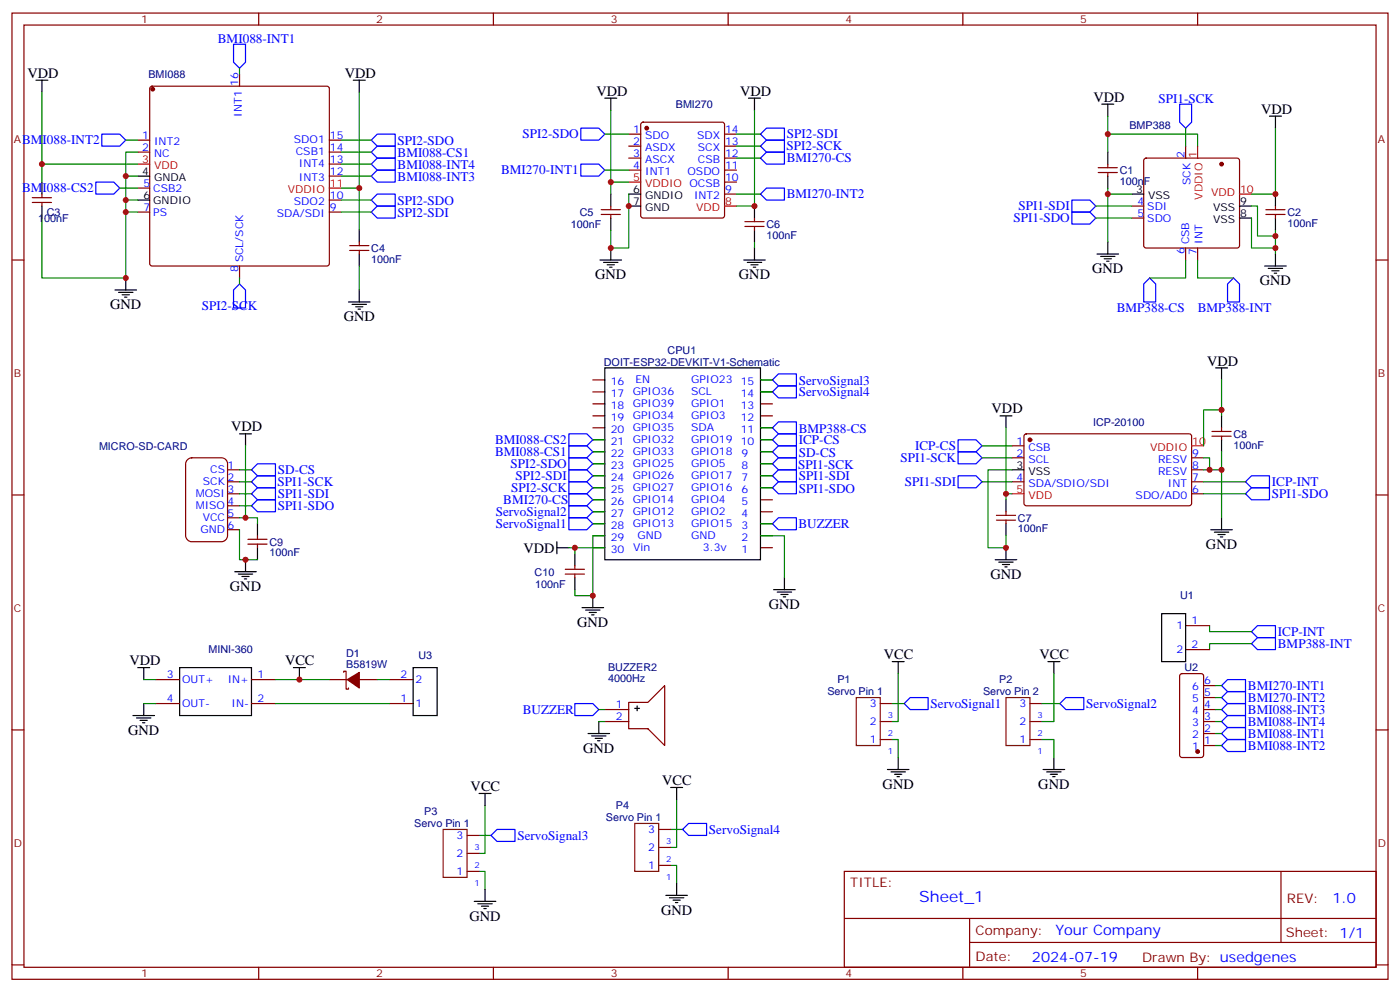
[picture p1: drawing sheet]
<svg xmlns="http://www.w3.org/2000/svg" width="412mm" height="292mm" viewBox="0 0 412 292" stroke-linecap="round" stroke-linejoin="round" font-family="sans-serif">
<g fill="none" stroke="#870000" stroke-width=".35">
<path d="M3.5 3.8h405.4v284.4h-405.4zM7.1 7.4h398.2v277.3h-398.2zM76.2 3.8v3.6M145.3 3.8v3.6M214.5 3.8v3.6M283.6 3.8v3.6M352.8 3.8v3.6M44.3 25.6l.5-.2h51.5l.5 .2 .2 .5v51.5l-.2 .5-.5 .2h-51.5l-.5-.3-.2-.4v-51.5zM70.6 21.8v3.6M185.2 39.5h3.5M189 36.2l.4-.3h23.3l.5 .3 .2 .5v26.8l-.2 .5-.5 .2h-23.3l-.5-.3-.2-.4v-26.8zM213.4 39.5h3.6"/>
<path d="M9.5 59.6h5.7M9.5 58.2h5.7M12.3 57.1v1.1M12.3 59.6v1M40.6 41.2h3.5M40.6 44.8h3.5M40.6 55.4h3.5M97 41.2h3.5M97 44.8h3.5M97 58.9h3.5M97 51.8h3.5M97 48.3h3.5"/>
<path d="M185.2 43h3.5M185.2 46.5h3.5M185.2 50.1h3.5M213.4 43h3.6M213.4 46.5h3.6M213.4 50.1h3.6M213.4 57.1h3.6M213.4 53.6h3.6M323.5 50.8h5.6M323.5 49.4h5.6M326.3 48.3v1.1M326.3 50.8v1"/>
<path d="M337.1 46.7l.5-.2h26.8l.5 .2 .2 .5v25.1l-.2 .5-.5 .2h-26.8l-.5-.2-.2-.5v-25.1zM349.2 43v3.5M3.5 76.5h3.6M40.6 62.4h3.5M70.6 78.3v3.5M97 62.4h3.5M103 73.7h5.7M103 72.3h5.7M105.8 71.2v1.1M105.8 73.7v1.1M177.1 63.1h5.6M177.1 61.7h5.6"/>
<path d="M179.9 60.6v1.1M179.9 63.1v1.1M219.4 66.6h5.7M219.4 65.2h5.7M222.2 64.2v1M222.2 66.6v1.1M333.4 60.6h3.5M333.4 64.2h3.5M349.2 73v3.5M352.8 73v3.5M372.9 63.1h5.6M372.9 61.7h5.6"/>
<path d="M375.7 60.6v1.1M375.7 63.1v1.1M405.3 76.5h3.6M174.6 111.8h3.6M174.6 115.3h3.6M174.6 118.9h3.6M224 111.8h3.5M224 115.3h3.5M224 118.9h3.5M55.3 135.2l1.1-.5h8.9a1.76 1.76 0 0 1 1.7 1.8v21.2a1.89 1.89 0 0 1-1.7 1.7h-8.9a1.89 1.89 0 0 1-1.7-1.7v-21.2zM67 138.3h3.6M174.6 122.4h3.6"/>
<path d="M174.6 125.9h3.6M174.6 129.4h3.6M174.6 133h3.6M174.6 136.5h3.6M224 122.4h3.5M224 125.9h3.5M224 129.4h3.5M224 133h3.5M224 136.5h3.5M298.1 131.2h3.5M298.1 134.7h3.5M301.9 127.9l.4-.2h48.3l.4 .7-.1 20-.6 .4h-48.2l-.5-.7v-19.7z"/>
<path d="M351 138.3h3.5M351 134.7h3.5M357 128.4h5.7M357 127h5.7M359.8 125.9v1.1M359.8 128.4v1M3.5 145.7h3.6M67 141.8h3.6M67 145.3h3.6M67 148.8h3.6M67 152.4h3.6M67 155.9h3.6"/>
<path d="M73 158.7h5.7M75.8 157.7v1M174.6 140h3.6M174.6 143.5h3.6M174.6 147.1h3.6M174.6 150.6h3.6M174.6 154.1h3.6M174.6 157.7h3.6M224 140h3.5M224 143.5h3.5M224 147.1h3.5M224 150.6h3.5"/>
<path d="M224 154.1h3.5M224 157.7h3.5M293.5 153.1h5.7M293.5 151.7h5.7M296.3 150.6v1.1M296.3 153.1v1M298.1 141.8h3.5M351 141.8h3.5M351 145.3h3.5M405.3 145.7h3.6M73 160.1h5.7M75.8 160.1v1.1"/>
<path d="M166.5 168.9h5.7M166.5 167.5h5.7M169.3 166.5v1M169.3 168.9v1.1M174.6 161.2h3.6M224 161.2h3.5M45.9 200h7M74.1 200h7M97 200h5.3M101.2 197.9v-.4h.8v5.3h.7v-.3M105.8 200h5.3M114.7 200h7"/>
<path d="M347.7 198.4l.5-.2h5.6l.7 .5v23.5l-.4 .7h-5.9l-.7-.4v-23.6zM349.2 184.1h7.1M349.2 191.2h7.1M3.5 214.8h3.6M45.9 207h7M74.1 207h7M114.7 207h7M178.2 212.3h7M178.2 208.8h7M185.2 206.7h5.7l4.9-4.9v17.6l-4.9-4.9h-5.7zM259.3 217.6h3.5M259.3 212.3h3.5"/>
<path d="M259.3 207h3.5M303.4 217.6h3.5M303.4 212.3h3.5M303.4 207h3.5M354.5 212.3h3.6M354.5 208.8h3.6M354.5 219.4h3.6M354.5 215.9h3.6M354.5 205.3h3.6M354.5 201.8h3.6M405.3 214.8h3.6M137.6 256.4h3.5"/>
<path d="M137.6 251.1h3.5M137.6 245.9h3.5M194 254.7h3.6M194 249.4h3.6M194 244.1h3.6M248.7 256.4h156.6v28.3h-156.6zM377.3 256.5v20.8M248.7 270.3h156.5M285.6 277.3h119.6M285.6 270.3v14.1M3.5 284h3.6M76.2 284.7v3.5"/>
<path d="M145.3 284.7v3.5M214.5 284.7v3.5M283.6 284.7v3.5M352.8 284.7v3.5M405.3 284h3.6"/>
</g>
<g fill="#870000" stroke="#870000" stroke-width=".35">
<path d="M102.3 200l3.5-2.1v4.6z"/>
<circle cx="45" cy="26.2" r=".53"/>
<circle cx="359.8" cy="48.3" r=".53"/>
<circle cx="190.5" cy="37.7" r=".53"/>
<circle cx="303.4" cy="129.4" r=".53"/>
<circle cx="352.8" cy="221.2" r=".53"/>
</g>
<path d="M40.6 48.3h3.5M97 55.4h3.5M185.2 53.6h3.5M352.8 43v3.5M365.1 57.1h3.6M213.4 60.6h3.6M351 131.2h3.5M298.1 145.3h3.5" fill="none" stroke="#f00" stroke-width=".35"/>
<g fill="none" stroke="#000" stroke-width=".35">
<path d="M10.6 23.6h3.5M12.3 23.6v3.5M104.1 23.6h3.5M105.8 23.6v3.5M178.2 28.9h3.5M179.9 28.9v3.5M220.5 28.9h3.5M222.2 28.9v3.5M324.6 30.7h3.5M326.3 30.7v3.5M373.9 34.2h3.6M375.7 34.2v3.5"/>
<path d="M12.3 53.6v3.5M40.6 51.8h3.5M40.6 58.9h3.5M179.9 57.1v3.5M185.2 57.1h3.5M326.3 44.8v3.5M326.3 51.8v3.6M333.4 57.1h3.5M375.7 57.1v3.5M12.3 60.6v3.6M105.8 67.7v3.5M105.8 74.8v3.5"/>
<path d="M176.7 76.5h6.4M177.8 77.2h4.2M178.9 77.9h2.1M179.6 78.6h.7M179.9 64.2v3.5M179.9 73v3.5M185.2 60.6h3.5M219.1 76.5h6.3M220.1 77.2h4.3M221.2 77.9h2.1M221.9 78.6h.7M222.2 60.6v3.6"/>
<path d="M222.2 67.7v3.5M222.2 73v3.5M323.1 74.8h6.4M324.2 75.5h4.2M325.3 76.2h2.1M326 76.9h.7M326.3 71.2v3.6M365.1 64.2h3.6M365.1 60.6h3.6M372.5 78.3h6.4M373.6 79h4.2M374.6 79.7h2.2"/>
<path d="M375.7 64.2v3.5M375.7 74.8v3.5M33.9 85.3h6.3M34.9 86h4.3M36 86.7h2.1M36.7 87.5h.7M37 81.8v3.5M102.7 88.9h6.3M103.7 89.6h4.2M104.8 90.3h2.1M105.5 91h.7M105.8 85.3v3.6"/>
<path d="M375.4 80.4h.7M178.2 108.3h45.8v56.4h-45.8zM358.1 108.3h3.5M359.8 108.3v3.5M70.6 127.7h3.5M72.3 127.7v3.5M294.6 122.4h3.5M296.3 122.4v3.5M298.1 138.3h3.5M359.8 122.4v3.5M359.8 129.4v3.6M75.8 154.1v3.6"/>
<path d="M164 159.4v3.5M296.3 147.1v3.5M296.3 154.1v3.6M356.7 155.9h6.3M357.7 156.6h4.2M358.8 157.3h2.1M359.5 158h.7M359.8 152.4v3.5M69.1 168.2h6.4M70.2 168.9h4.2M71.3 169.7h2.1M72 170.4h.7"/>
<path d="M72.3 164.7v3.5M75.8 161.2v3.5M164 161.2h3.6M169.3 162.9v3.6M169.3 170v3.5M171.4 178.8h6.4M172.5 179.5h4.2M174.6 175.3v3.5M227.9 173.5h6.3M229 174.2h4.2M230 174.9h2.1M230.7 175.6h.7"/>
<path d="M231.1 170v3.5M293.2 164.7h6.3M294.2 165.4h4.2M295.3 166.1h2.1M296 166.8h.7M296.3 161.2v3.5M40.6 196.5h3.5M42.3 196.5v3.5M52.9 196.5h21.2v14.1h-21.2zM86.4 196.5h3.6M88.2 196.5v3.5M121.7 196.5h7.1v14.1h-7.1z"/>
<path d="M173.6 180.2h2.1M174.3 180.9h.7M262.8 194.7h3.5M264.6 194.7v3.5M308.7 194.7h3.5M310.4 194.7v3.5M342.2 180.6h7v14.1h-7zM39.2 210.6h6.3M40.2 211.3h4.2M41.3 212h2.1M42 212.7h.7M42.3 207v3.6"/>
<path d="M173.2 215.9h6.4M174.3 216.6h4.2M175.3 217.3h2.1M176 218h.7M176.4 212.3v3.6M187 208.5h1.4M187.7 207.8v1.4M141.1 233.5h3.5M142.9 233.5v3.5M197.6 231.7h3.5M199.3 231.7v3.6M261.4 226.4h6.4"/>
<path d="M262.5 227.2h4.2M263.5 227.9h2.1M264.2 228.6h.7M264.6 222.9v3.5M307.3 226.4h6.3M308.3 227.2h4.3M309.4 227.9h2.1M310.1 228.6h.7M310.4 222.9v3.5M199.3 260v3.5M139.7 265.3h6.3M140.8 266h4.2"/>
<path d="M141.8 266.7h2.1M142.5 267.4h.7M142.9 261.7v3.6M196.1 263.5h6.4M197.2 264.2h4.2M198.3 264.9h2.1M199 265.6h.7"/>
</g>
<path d="M252.2 205.3h7.1v14.1h-7.1zM296.3 205.3h7.1v14.1h-7.1zM130.5 244.1h7.1v14.1h-7.1zM187 242.3h7v14.1h-7z" fill="none" stroke="#630" stroke-width=".35"/>
<g fill="none" stroke="#008700" stroke-width=".35">
<path d="M12.3 27.1v21.2M70.6 20.1v1.7M105.8 27.1v28.3M178.2 39.5h7M179.9 32.4v21.2h5.3M217 39.5h7M222.2 32.4v28.2h-5.2M326.3 34.2v5.3M349.2 37.7v5.3M375.7 37.7v19.4h-7M35.3 55.4h5.3M37 58.9h3.6"/>
<path d="M37 51.8h3.6M37 41.2h3.6M40.6 44.8h-3.6v17.6M40.6 48.3h-28.3v5.3M100.5 55.4h5.3v12.3M100.5 58.9h8.9M100.5 51.8h8.9M100.5 41.2h8.9M100.5 48.3h8.9M100.5 44.8h8.9M178.2 50.1h7M179.9 53.6v3.5"/>
<path d="M185.2 57.1v15.9h-5.3v-5.3M217 57.1h7M217 43h7M217 46.5h7M326.3 55.4v1.7h7.1M326.3 57.1v14.1M352.8 43v-3.5h-26.5v5.3M40.6 62.4h-3.6v19.4h-24.7v-17.6M100.5 62.4h8.9M105.8 78.3v7M222.2 71.2v1.8M322.8 60.6h10.6"/>
<path d="M322.8 64.2h10.6M349.2 76.5v5.3h-10.5M352.8 76.5v5.3h10.6M368.7 64.2v8.8h7M368.7 60.6h1.7v8.9h5.3M375.7 67.7v7.1M70.6 81.8v1.8M224 111.8h3.5M224 115.3h3.5M359.8 111.8v8.8M70.6 138.3h3.5M72.3 131.2v21.2h-1.7"/>
<path d="M174.6 129.4h3.6M174.6 133h3.6M174.6 136.5h3.6M224 129.4h3.5M224 133h3.5M224 125.9h3.5M224 136.5h3.5M289.3 131.2h8.8M289.3 134.7h8.8M296.3 125.9v19.4h1.8M298.1 138.3h-7.1v22.9h5.3v-3.5M354.5 138.3h5.3v14.1"/>
<path d="M354.5 134.7h1.8v3.6M359.8 122.4v-1.8h-5.3v10.6M359.8 133v5.3M70.6 155.9v8.8h5.2M70.6 141.8h3.5M70.6 145.3h3.5M70.6 148.8h3.5M72.3 152.4h3.5v1.7M174.6 150.6h3.6M174.6 154.1h3.6M174.6 143.5h3.6M174.6 140h3.6"/>
<path d="M174.6 147.1h3.6M178.2 157.7h-3.6v17.6h-5.3v-1.8M224 157.7h7.1v12.3M224 154.1h3.5M224 143.5h3.5M224 140h3.5M289.3 141.8h8.8M296.3 145.3v1.8M354.5 141.8h12.4M354.5 145.3h12.4M167.6 161.2h10.6M169.3 161.2v1.7"/>
<path d="M42.3 200h3.6M81.1 200h15.9M111.1 200h3.6M264.6 198.2v14.1h-1.8M310.4 198.2v14.1h-3.5M356.3 184.1v1.8h12.4M368.7 189.4h-12.4v1.8M42.3 207h3.6M81.1 207h33.6M176.4 212.3h1.8M176.4 208.8h1.8M262.8 217.6h1.8v5.3"/>
<path d="M262.8 207h3.5M306.9 217.6h3.5v5.3M306.9 207h5.3M358.1 212.3h1.7M358.1 208.8h1.7M358.1 201.8h1.7M358.1 205.3h1.7M358.1 215.9h1.7M358.1 219.4h1.7M142.9 237v14.1h-1.8M199.3 235.3v14.1h-1.7M141.1 256.4h1.8v5.3"/>
<path d="M141.1 245.9h3.5M197.6 254.7h1.7v5.3M197.6 244.1h3.5"/>
</g>
<g fill="none" stroke="#00f" stroke-width=".35">
<path d="M68.8 13h3.5v5.3l-1.7 1.8-1.8-1.8zM30 39.5h5.3l1.7 1.7-1.7 1.8h-5.3zM171.1 37.7h5.3l1.8 1.8-1.8 1.7h-5.3zM224 39.5l1.8-1.8h5.3v3.5h-5.3zM347.5 30.7h3.5v5.2l-1.8 1.8-1.7-1.8zM28.2 53.6h5.3l1.8 1.8-1.8 1.7h-5.3zM109.4 48.3l1.7-1.8h5.3v3.6h-5.3zM109.4 44.8l1.7-1.8h5.3v3.5h-5.3zM109.4 41.2l1.7-1.7h5.3v3.5h-5.3zM109.4 58.9l1.7-1.8h5.3v3.5h-5.3zM111.1 50.1h5.3v3.5h-5.3l-1.7-1.8zM171.1 48.3h5.3l1.8 1.8-1.8 1.7h-5.3z"/>
<path d="M224 43l1.8-1.8h5.3v3.6h-5.3zM224 46.5l1.8-1.7h5.3v3.5h-5.3zM224 57.1l1.8-1.7h5.3v3.5h-5.3zM315.7 58.9h5.3l1.8 1.7-1.8 1.8h-5.3zM109.4 62.4l1.7-1.8h5.3v3.6h-5.3zM315.7 62.4h5.3l1.8 1.8-1.8 1.7h-5.3zM70.6 83.6l1.7 1.7v5.3h-3.5v-5.3zM338.7 81.8l1.7 1.8v5.3h-3.5v-5.3zM361.6 83.6l1.8-1.8 1.7 1.8v5.3h-3.5zM227.5 111.8l1.8-1.8h5.3v3.6h-5.3zM227.5 115.3l1.8-1.7h5.3v3.5h-5.3zM74.1 138.3l1.7-1.8h5.3v3.5h-5.3z"/>
<path d="M167.6 131.2h5.3l1.7 1.8-1.7 1.7h-5.3zM167.6 127.7h5.3l1.7 1.7-1.7 1.8h-5.3zM167.6 138.3h5.3l1.7 1.7-1.7 1.8h-5.3zM167.6 134.7h5.3l1.7 1.8-1.7 1.8h-5.3zM227.5 136.5l1.8-1.8h5.3v3.6h-5.3zM227.5 129.4l1.8-1.7h5.3v3.5h-5.3zM227.5 133l1.8-1.8h5.3v3.5h-5.3zM227.5 125.9l1.8-1.8h5.3v3.6h-5.3zM282.2 129.4h5.3l1.8 1.8-1.8 1.8h-5.3zM282.2 133h5.3l1.8 1.7-1.8 1.8h-5.3zM74.1 141.8l1.7-1.8h5.3v3.5h-5.3zM74.1 148.8l1.7-1.7h5.3v3.5h-5.3z"/>
<path d="M75.8 143.5h5.3v3.6h-5.3l-1.7-1.8zM167.6 148.8h5.3l1.7 1.8-1.7 1.8h-5.3zM167.6 152.4h5.3l1.7 1.7-1.7 1.8h-5.3zM167.6 141.8h5.3l1.7 1.7-1.7 1.8h-5.3zM167.6 145.3h5.3l1.7 1.8-1.7 1.7h-5.3zM227.5 143.5l1.8-1.7h5.3v3.5h-5.3zM227.5 140l1.8-1.7h5.3v3.5h-5.3zM227.5 154.1l1.8-1.7h5.3v3.5h-5.3zM282.2 140h5.3l1.8 1.8-1.8 1.7h-5.3zM366.9 141.8l1.8-1.8h5.2v3.5h-5.2zM366.9 145.3l1.8-1.8h5.2v3.6h-5.2zM368.7 189.4l1.7-1.8h5.3v3.6h-5.3z"/>
<path d="M370.4 184.1h5.3v3.5h-5.3l-1.7-1.7zM169.3 207h5.3l1.8 1.8-1.8 1.8h-5.3zM266.3 207l1.8-1.7h5.3v3.5h-5.3zM312.2 207l1.8-1.7h5.3v3.5h-5.3zM359.8 205.3l1.8-1.8h5.3v3.5h-5.3zM359.8 201.8l1.8-1.8h5.3v3.5h-5.3zM359.8 219.4l1.8-1.8h5.3v3.6h-5.3zM359.8 212.3l1.8-1.7h5.3v3.5h-5.3zM361.6 214.1h5.3v3.5h-5.3l-1.8-1.7zM361.6 207h5.3v3.6h-5.3l-1.8-1.8zM144.6 245.9l1.8-1.8h5.3v3.5h-5.3zM201.1 244.1l1.7-1.8h5.3v3.6h-5.3z"/>
</g>
<g fill="#c00">
<circle cx="326.3" cy="39.5" r=".88"/>
<circle cx="375.7" cy="73" r=".88"/>
<circle cx="375.7" cy="69.5" r=".88"/>
<circle cx="375.7" cy="57.1" r=".88"/>
<circle cx="326.3" cy="57.1" r=".88"/>
<circle cx="37" cy="62.4" r=".88"/>
<circle cx="37" cy="58.9" r=".88"/>
<circle cx="37" cy="51.8" r=".88"/>
<circle cx="37" cy="81.8" r=".88"/>
<circle cx="12.3" cy="48.3" r=".88"/>
<circle cx="105.8" cy="55.4" r=".88"/>
<circle cx="222.3" cy="60.6" r=".88"/>
<circle cx="185.2" cy="60.6" r=".88"/>
<circle cx="179.9" cy="53.6" r=".88"/>
<circle cx="179.9" cy="73" r=".88"/>
<circle cx="356.3" cy="138.3" r=".88"/>
<circle cx="296.3" cy="145.3" r=".88"/>
<circle cx="359.8" cy="120.6" r=".88"/>
<circle cx="359.8" cy="138.3" r=".88"/>
<circle cx="296.3" cy="161.2" r=".88"/>
<circle cx="88.2" cy="200" r=".88"/>
<circle cx="72.3" cy="164.7" r=".88"/>
<circle cx="72.3" cy="152.4" r=".88"/>
<circle cx="169.3" cy="161.2" r=".88"/>
<circle cx="174.6" cy="175.3" r=".88"/>
</g>
<text font-size="4.6" fill="#00f" x="270.8" y="265.5">Sheet_1</text>
<g font-size="4.2">
<text x="8.1" y="22.9">VDD</text>
<text x="101.6" y="22.9">VDD</text>
<text x="175.7" y="28.2">VDD</text>
<text x="218" y="28.2">VDD</text>
<text x="322.1" y="30">VDD</text>
<text x="371.5" y="33.5">VDD</text>
<text x="175.3" y="82.2">GND</text>
<text x="217.7" y="82.2">GND</text>
<text x="321.7" y="80.4">GND</text>
<text x="371.1" y="83.9">GND</text>
<text x="32.5" y="91">GND</text>
<text x="101.2" y="94.5">GND</text>
<text x="355.6" y="107.6">VDD</text>
<text x="292.1" y="121.7">VDD</text>
<text x="68.1" y="127">VDD</text>
<text x="355.2" y="161.5">GND</text>
<text x="154.2" y="162.6">VDD</text>
<text x="67.7" y="173.9">GND</text>
<text x="291.7" y="170.4">GND</text>
<text x="226.5" y="179.2">GND</text>
<text x="170" y="184.5">GND</text>
<text x="38.1" y="195.8">VDD</text>
<text x="84" y="195.8">VCC</text>
<text x="260.3" y="194">VCC</text>
<text x="306.2" y="194">VCC</text>
<text x="37.7" y="216.2">GND</text>
<text x="171.8" y="221.5">GND</text>
<text x="138.6" y="232.8">VCC</text>
<text x="195.1" y="231">VCC</text>
<text x="260" y="232.1">GND</text>
<text x="305.9" y="232.1">GND</text>
<text x="194.7" y="269.1">GND</text>
<text x="138.3" y="270.9">GND</text>
</g>
<g font-size="4.2" fill="#00f">
<text x="392.5" y="265.7">1.0</text>
<text x="310.9" y="275.3">Your Company</text>
<text x="304" y="283.1">2024-07-19</text>
</g>
<g font-size="3.9" fill="#00f">
<text x="64.2" y="12.5">BMI088-INT1</text>
<text x="341.3" y="30.2">SPI1-SCK</text>
<text x="153.9" y="40.7">SPI2-SDO</text>
<text x="231.8" y="40.7">SPI2-SDI</text>
<text x="6.5" y="42.5">BMI088-INT2</text>
<text x="117.1" y="46.1">BMI088-CS1</text>
<text x="117.1" y="42.6">SPI2-SDO</text>
<text x="231.7" y="44.3">SPI2-SCK</text>
<text x="231.8" y="47.8">BMI270-CS</text>
<text x="117.1" y="49.6">BMI088-INT4</text>
<text x="117.1" y="53.1">BMI088-INT3</text>
<text x="147.6" y="51.3">BMI270-INT1</text>
<text x="6.5" y="56.6">BMI088-CS2</text>
<text x="231.8" y="58.4">BMI270-INT2</text>
<text x="117.1" y="60.2">SPI2-SDO</text>
<text x="117.1" y="63.7">SPI2-SDI</text>
<text x="298.5" y="65.4">SPI1-SDO</text>
<text x="300.1" y="61.9">SPI1-SDI</text>
<text x="59.5" y="91.3">SPI2-SCK</text>
<text x="328.9" y="91.9">BMP388-CS</text>
<text x="352.8" y="91.9">BMP388-INT</text>
<text x="235.3" y="113.2">ServoSignal3</text>
<text x="235.3" y="116.6">ServoSignal4</text>
<text x="145.8" y="130.7">BMI088-CS2</text>
<text x="235.3" y="130.8">ICP-CS</text>
<text x="235.3" y="127.3">BMP388-CS</text>
<text x="145.8" y="134.2">BMI088-CS1</text>
<text x="150.4" y="137.7">SPI2-SDO</text>
<text x="235.1" y="137.9">SPI1-SCK</text>
<text x="235.3" y="134.4">SD-CS</text>
<text x="265.3" y="136">SPI1-SCK</text>
<text x="269.6" y="132.5">ICP-CS</text>
<text x="81.8" y="143">SPI1-SCK</text>
<text x="81.8" y="139.5">SD-CS</text>
<text x="151.9" y="141.3">SPI2-SDI</text>
<text x="235.3" y="141.3">SPI1-SDI</text>
<text x="266.5" y="143">SPI1-SDI</text>
<text x="374.6" y="143.1">ICP-INT</text>
<text x="81.8" y="146.6">SPI1-SDI</text>
<text x="148.3" y="148.2">BMI270-CS</text>
<text x="150.6" y="144.8">SPI2-SCK</text>
<text x="235.3" y="144.9">SPI1-SDO</text>
<text x="374.6" y="146.6">SPI1-SDO</text>
<text x="81.8" y="150.1">SPI1-SDO</text>
<text x="146" y="151.8">ServoSignal2</text>
<text x="146" y="155.4">ServoSignal1</text>
<text x="235.2" y="155.4">BUZZER</text>
<text x="376.4" y="187.3">ICP-INT</text>
<text x="376.4" y="190.8">BMP388-INT</text>
<text x="367.6" y="203">BMI270-INT1</text>
<text x="274.1" y="208.4">ServoSignal1</text>
<text x="320" y="208.4">ServoSignal2</text>
<text x="367.6" y="206.7">BMI270-INT2</text>
<text x="154" y="210">BUZZER</text>
<text x="367.5" y="213.5">BMI088-INT4</text>
<text x="367.6" y="210">BMI088-INT3</text>
<text x="367.6" y="217.1">BMI088-INT1</text>
<text x="367.6" y="220.6">BMI088-INT2</text>
<text x="208.8" y="245.5">ServoSignal4</text>
<text x="152.4" y="247.3">ServoSignal3</text>
</g>
<g font-size="3.9" fill="#800">
<text x="250.5" y="261">TITLE:</text>
<text x="379.1" y="265.7">REV:</text>
<text x="287.4" y="275.2">Company:</text>
<text x="378.7" y="275.8">Sheet: 1/1</text>
<text x="287.4" y="282.9">Date:</text>
<text x="336.4" y="283">Drawn By: usedgenes</text>
</g>
<g font-size="3.2" fill="#800">
<text x="41.6" y="6.8">1</text>
<text x="110.8" y="6.8">2</text>
<text x="179.9" y="6.8">3</text>
<text x="249.1" y="6.8">4</text>
<text x="318.2" y="6.8">5</text>
<text x="4.1" y="41.9">A</text>
<text x="405.9" y="41.9">A</text>
<text x="4.1" y="111.1">B</text>
<text x="405.9" y="111.1">B</text>
<text x="4.1" y="180.2">C</text>
<text x="405.9" y="180.2">C</text>
<text x="4.1" y="249.4">D</text>
<text x="405.9" y="249.4">D</text>
<text x="41.6" y="287.7">1</text>
<text x="110.8" y="287.7">2</text>
<text x="179.9" y="287.7">3</text>
<text x="249.1" y="287.7">4</text>
<text x="318.2" y="287.7">5</text>
</g>
<g font-size="3.2" fill="#000080">
<text x="43.7" y="23">BMI088</text>
<text x="199.1" y="31.7">BMI270</text>
<text x="332.7" y="38">BMP388</text>
<text x="329.8" y="51.2">C1</text>
<text x="329.8" y="54.4">100nF</text>
<text x="11.2" y="65.3">100nF</text>
<text x="13.8" y="63.5">C3</text>
<text x="170.8" y="63.5">C5</text>
<text x="379.2" y="63.5">C2</text>
<text x="168.2" y="67.1">100nF</text>
<text x="225.8" y="70.3">100nF</text>
<text x="225.8" y="67.1">C6</text>
<text x="379.2" y="66.7">100nF</text>
<text x="109.4" y="77.3">100nF</text>
<text x="109.4" y="74.1">C4</text>
<text x="177.9" y="107.7">DOIT-ESP32-DEVKIT-V1-Schematic</text>
<text x="196.7" y="104">CPU1</text>
<text x="322" y="125.3">ICP-20100</text>
<text x="363.4" y="128.8">C8</text>
<text x="29.2" y="132.3">MICRO-SD-CARD</text>
<text x="363.4" y="132">100nF</text>
<text x="299.9" y="153.5">C7</text>
<text x="79.4" y="160.6">C9</text>
<text x="299.9" y="156.7">100nF</text>
<text x="79.4" y="163.8">100nF</text>
<text x="157.5" y="169.4">C10</text>
<text x="157.6" y="172.9">100nF</text>
<text x="347.7" y="176.4">U1</text>
<text x="61.4" y="192.2">MINI-360</text>
<text x="102" y="196.5">B5819W</text>
<text x="102" y="193.3">D1</text>
<text x="123.3" y="194.1">U3</text>
<text x="179.1" y="197.5">BUZZER2</text>
<text x="348.9" y="197.6">U2</text>
<text x="179.1" y="200.7">4000Hz</text>
<text x="246.7" y="201.1">P1</text>
<text x="294.3" y="201.1">P2</text>
<text x="243.7" y="204.7">Servo Pin 1</text>
<text x="289.6" y="204.7">Servo Pin 2</text>
<text x="125" y="239.9">P3</text>
<text x="181.4" y="238.2">P4</text>
<text x="122" y="243.5">Servo Pin 1</text>
<text x="178.5" y="241.7">Servo Pin 1</text>
</g>
<g font-size="3.2" fill="#00f">
<text x="70.2" y="25.2" transform="rotate(-90 70.2 25.2)">16</text>
<text x="71.3" y="34.3" transform="rotate(-90 71.3 34.3)">INT1</text>
<text x="41.9" y="40.9">1</text>
<text x="86.6" y="41.9">SDO1</text>
<text x="97.2" y="40.9">15</text>
<text x="186.5" y="39.1">1</text>
<text x="190" y="40.9">SDO</text>
<text x="205.3" y="40.9">SDX</text>
<text x="213.6" y="39.1">14</text>
<text x="41.9" y="44.4">2</text>
<text x="45.4" y="42.7">INT2</text>
<text x="45.4" y="46.2">NC</text>
<text x="87.1" y="45.5">CSB1</text>
<text x="97.2" y="47.9">13</text>
<text x="97.2" y="44.4">14</text>
<text x="186.5" y="42.7">2</text>
<text x="186.5" y="46.2">3</text>
<text x="190" y="44.4">ASDX</text>
<text x="190" y="47.9">ASCX</text>
<text x="205.6" y="47.9">CSB</text>
<text x="205.6" y="44.4">SCX</text>
<text x="213.6" y="46.2">12</text>
<text x="213.6" y="42.7">13</text>
<text x="348.9" y="46.4" transform="rotate(-90 348.9 46.4)">2</text>
<text x="88" y="53.2">INT3</text>
<text x="88" y="49">INT4</text>
<text x="97.2" y="51.5">12</text>
<text x="186.5" y="49.7">4</text>
<text x="190" y="51.5">INT1</text>
<text x="202.5" y="51.5">OSDO</text>
<text x="213.6" y="53.2">10</text>
<text x="213.6" y="49.7">11</text>
<text x="42.3" y="55">5</text>
<text x="45.2" y="56.4">CSB2</text>
<text x="97.2" y="58.5">10</text>
<text x="204.4" y="58.5">INT2</text>
<text x="213.6" y="56.8">9</text>
<text x="350.7" y="54.4" transform="rotate(-90 350.7 54.4)">SCK</text>
<text x="42.3" y="62.1">7</text>
<text x="45.2" y="63.5">PS</text>
<text x="81.5" y="63.8">SDA/SDI</text>
<text x="86.6" y="60.3">SDO2</text>
<text x="97.2" y="62.1">9</text>
<text x="335.1" y="60.3">4</text>
<text x="335.1" y="63.8">5</text>
<text x="338" y="61.7">SDI</text>
<text x="338" y="65.2">SDO</text>
<text x="350.3" y="71.9" transform="rotate(-90 350.3 71.9)">CSB</text>
<text x="354.2" y="71.7" transform="rotate(-90 354.2 71.7)">INT</text>
<text x="71.6" y="77.2" transform="rotate(-90 71.6 77.2)">SCL/SCK</text>
<text x="348.9" y="74.8" transform="rotate(-90 348.9 74.8)">6</text>
<text x="352.4" y="75.2" transform="rotate(-90 352.4 75.2)">7</text>
<text x="70.2" y="80.1" transform="rotate(-90 70.2 80.1)">8</text>
<text x="179.9" y="113.2">16</text>
<text x="187.2" y="112.9">EN</text>
<text x="203.6" y="112.9">GPIO23</text>
<text x="218.2" y="113.2">15</text>
<text x="179.9" y="116.7">17</text>
<text x="186.4" y="116.4">GPIO36</text>
<text x="186.4" y="119.9">GPIO39</text>
<text x="203.6" y="116.4">SCL</text>
<text x="203.6" y="119.9">GPIO1</text>
<text x="218.2" y="116.7">14</text>
<text x="179.9" y="120.3">18</text>
<text x="179.9" y="123.8">19</text>
<text x="186.4" y="123.4">GPIO34</text>
<text x="203.6" y="123.4">GPIO3</text>
<text x="218.2" y="120.3">13</text>
<text x="218.2" y="123.8">12</text>
<text x="179.9" y="127.3">20</text>
<text x="179.9" y="130.8">21</text>
<text x="186.4" y="127">GPIO35</text>
<text x="186.4" y="130.5">GPIO32</text>
<text x="203.6" y="127">SDA</text>
<text x="203.6" y="130.5">GPIO19</text>
<text x="218.2" y="127.3">11</text>
<text x="218.2" y="130.8">10</text>
<text x="299.4" y="130.8">1</text>
<text x="67" y="137.9">1</text>
<text x="179.9" y="134.4">22</text>
<text x="179.9" y="137.9">23</text>
<text x="186.4" y="134">GPIO33</text>
<text x="186.4" y="137.5">GPIO25</text>
<text x="203.6" y="134">GPIO18</text>
<text x="203.6" y="137.5">GPIO5</text>
<text x="218.5" y="134.4">9</text>
<text x="218.5" y="137.9">8</text>
<text x="299.4" y="134.4">2</text>
<text x="302.9" y="132.6">CSB</text>
<text x="302.9" y="136.1">SCL</text>
<text x="341.2" y="136.1">RESV</text>
<text x="351.2" y="137.9">8</text>
<text x="351.2" y="134.4">9</text>
<text x="59.7" y="142.8">SCK</text>
<text x="61.9" y="139.3">CS</text>
<text x="67" y="141.4">2</text>
<text x="179.9" y="141.4">24</text>
<text x="186.4" y="141.1">GPIO26</text>
<text x="203.6" y="141.1">GPIO17</text>
<text x="218.5" y="141.4">7</text>
<text x="299.4" y="141.4">4</text>
<text x="302.9" y="143.2">SDA/SDIO/SDI</text>
<text x="341.2" y="139.7">RESV</text>
<text x="344" y="143.2">INT</text>
<text x="351.2" y="141.4">7</text>
<text x="57.6" y="146.4">MOSI</text>
<text x="57.6" y="149.9">MISO</text>
<text x="67" y="145">3</text>
<text x="67" y="148.5">4</text>
<text x="179.9" y="145">25</text>
<text x="179.9" y="148.5">26</text>
<text x="186.4" y="144.6">GPIO27</text>
<text x="186.4" y="148.1">GPIO14</text>
<text x="203.6" y="144.6">GPIO16</text>
<text x="203.6" y="148.1">GPIO4</text>
<text x="218.5" y="145">6</text>
<text x="218.5" y="148.5">5</text>
<text x="334.5" y="146.7">SDO/AD0</text>
<text x="351.2" y="145">6</text>
<text x="59.7" y="153.4">VCC</text>
<text x="67" y="152">5</text>
<text x="67" y="155.5">6</text>
<text x="179.9" y="152">27</text>
<text x="179.9" y="155.5">28</text>
<text x="186.4" y="151.7">GPIO12</text>
<text x="186.4" y="155.2">GPIO13</text>
<text x="203.6" y="151.7">GPIO2</text>
<text x="203.6" y="155.2">GPIO15</text>
<text x="218.5" y="152">4</text>
<text x="218.5" y="155.5">3</text>
<text x="59" y="157">GND</text>
<text x="179.9" y="159.1">29</text>
<text x="187.8" y="158.7">GND</text>
<text x="203.6" y="158.7">GND</text>
<text x="218.5" y="159.1">2</text>
<text x="179.9" y="162.6">30</text>
<text x="186.5" y="162.2">Vin</text>
<text x="207.1" y="162.2">3.3v</text>
<text x="218.5" y="162.6">1</text>
<text x="346.5" y="185.2">1</text>
<text x="351" y="183.8">1</text>
<text x="351" y="190.8">2</text>
<text x="346.5" y="192.2">2</text>
<text x="49.1" y="199.6">3</text>
<text x="53.6" y="201">OUT+</text>
<text x="67.1" y="201">IN+</text>
<text x="75.8" y="199.6">1</text>
<text x="117.9" y="199.6">2</text>
<text x="122.4" y="201">2</text>
<text x="351.2" y="203.2">6</text>
<text x="354.7" y="201.4">6</text>
<text x="49.1" y="206.7">4</text>
<text x="53.6" y="208.1">OUT-</text>
<text x="68.2" y="208.1">IN-</text>
<text x="75.8" y="206.7">2</text>
<text x="117.9" y="206.7">1</text>
<text x="122.4" y="208.1">1</text>
<text x="181.4" y="208.5">1</text>
<text x="256.2" y="208.1">3</text>
<text x="300.3" y="208.1">3</text>
<text x="351.2" y="206.7">5</text>
<text x="354.7" y="208.5">4</text>
<text x="354.7" y="204.9">5</text>
<text x="181.4" y="212">2</text>
<text x="256.2" y="213.4">2</text>
<text x="300.3" y="213.4">2</text>
<text x="351.2" y="213.7">3</text>
<text x="351.2" y="210.2">4</text>
<text x="354.7" y="215.5">2</text>
<text x="354.7" y="212">3</text>
<text x="256.2" y="218.7">1</text>
<text x="300.3" y="218.7">1</text>
<text x="351.2" y="220.8">1</text>
<text x="351.2" y="217.3">2</text>
<text x="354.7" y="219">1</text>
<text x="191" y="245.1">3</text>
<text x="134.5" y="246.9">3</text>
<text x="191" y="250.4">2</text>
<text x="134.5" y="257.5">1</text>
<text x="134.5" y="252.2">2</text>
<text x="191" y="255.7">1</text>
</g>
<g font-size="3.2" fill="#f00">
<text x="41.9" y="47.9">3</text>
<text x="352.4" y="46.4" transform="rotate(-90 352.4 46.4)">1</text>
<text x="45.4" y="49.7">VDD</text>
<text x="186.5" y="53.2">5</text>
<text x="84.8" y="56.8">VDDIO</text>
<text x="97.2" y="55">11</text>
<text x="190" y="55">VDDIO OCSB</text>
<text x="354.2" y="58.7" transform="rotate(-90 354.2 58.7)">VDDIO</text>
<text x="356.8" y="57.8">VDD</text>
<text x="365.3" y="56.8">10</text>
<text x="205.1" y="62.1">VDD</text>
<text x="213.6" y="60.3">8</text>
<text x="351.2" y="130.8">10</text>
<text x="338.8" y="132.6">VDDIO</text>
<text x="299.4" y="145">5</text>
<text x="302.9" y="146.7">VDD</text>
</g>
<g font-size="3.2">
<text x="41.9" y="51.5">4</text>
<text x="45.4" y="53.2">GNDA</text>
<text x="42.3" y="58.5">6</text>
<text x="45.2" y="59.9">GNDIO</text>
<text x="186.5" y="56.8">6</text>
<text x="190" y="58.5">GNDIO</text>
<text x="334.7" y="56.8">3</text>
<text x="338.2" y="58.5">VSS</text>
<text x="186.5" y="60.3">7</text>
<text x="190" y="62.1">GND</text>
<text x="357.3" y="65.6">VSS</text>
<text x="357.3" y="62.1">VSS</text>
<text x="365.3" y="63.8">8</text>
<text x="365.3" y="60.3">9</text>
<text x="299.4" y="137.9">3</text>
<text x="302.9" y="139.7">VSS</text>
</g>
<g font-size="2.5" fill="#00f">
<text x="261.5" y="211.4">3</text>
<text x="305.6" y="211.4">3</text>
<text x="261.5" y="222">1</text>
<text x="261.5" y="216.7">2</text>
<text x="305.6" y="222">1</text>
<text x="305.6" y="216.7">2</text>
<text x="139.8" y="250.2">3</text>
<text x="196.3" y="248.4">3</text>
<text x="139.8" y="255.5">2</text>
<text x="196.3" y="253.7">2</text>
<text x="139.8" y="260.8">1</text>
<text x="196.3" y="259">1</text>
</g>
</svg>
